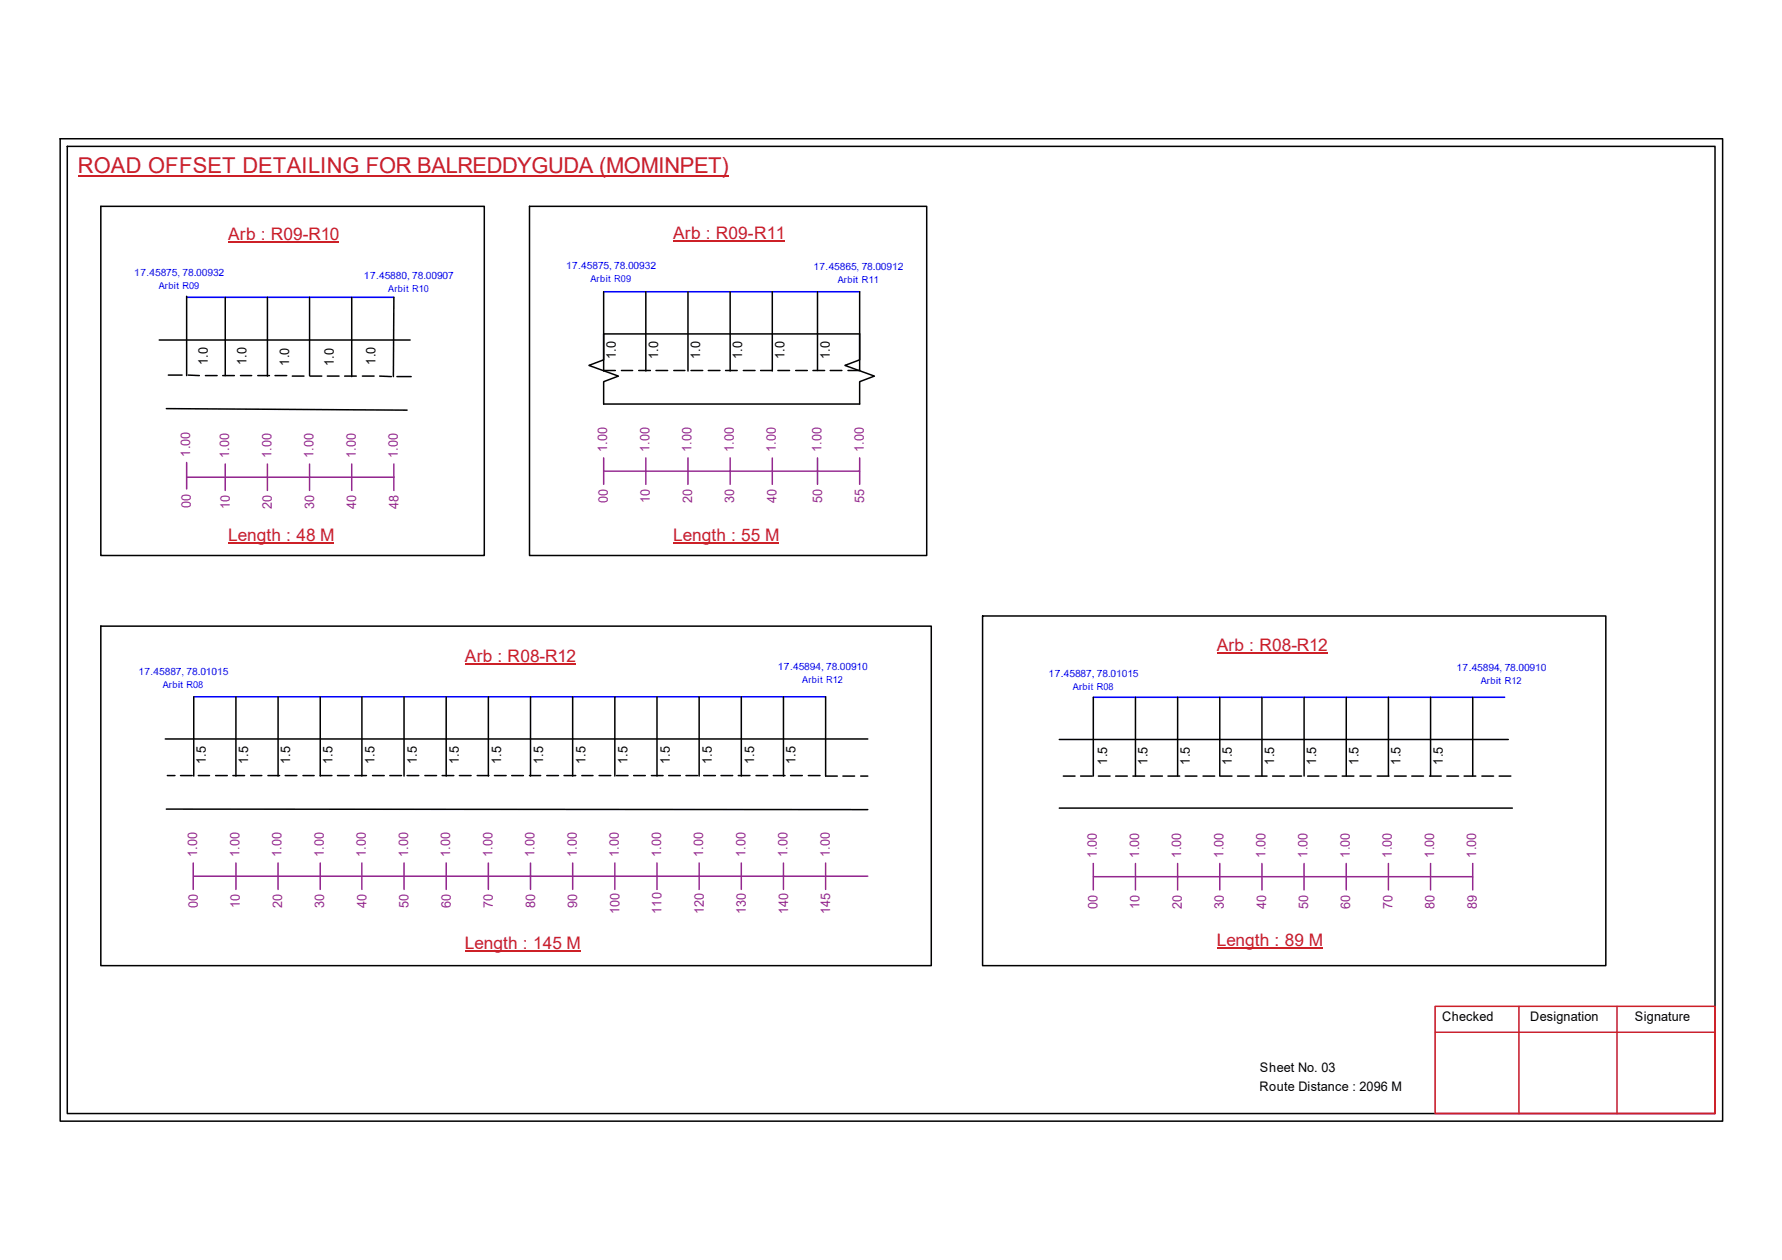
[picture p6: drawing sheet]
<svg xmlns="http://www.w3.org/2000/svg" width="297mm" height="210mm" viewBox="0 0 297 210" stroke-linecap="round" stroke-linejoin="round" font-family="sans-serif">
<g fill="none" stroke="#000" stroke-width=".25">
<path d="M10 23.1h277.1v163.7h-277.1zM11.2 24.4h274.7v161.1h-274.7zM16.8 34.4h63.9v58.1h-63.9zM88.3 34.4h66.2v58.1h-66.2zM26.5 56.6h41.9M31.1 49.4v13.2M37.5 49.5v13.1M44.6 49.5v13.2M51.6 49.5v13.1M58.6 49.5v13.2M65.7 49.5l-.1 13.2M100.6 55.6h42.7v4.3l-2.5 1 5 1.8-2.5 .9v3.7h-42.7v-3.7l2.5-.9-4.9-1.8 2.4-1z"/>
<path d="M100.6 48.6v13.2M107.7 48.6v13.2M114.7 48.6v13.2M121.7 48.6v13.2M128.7 48.6v13.2M136.3 48.6v13.1M143.3 48.6v13.1h-2M27.7 68.1l40.2 .2M28.1 62.5h2.2M31.4 62.5l1.8 .1M34.2 62.6h2M37.1 62.6h2"/>
<path d="M40.1 62.6h1.8M43 62.6h1.9M45.8 62.6h2M48.7 62.7h2M51.7 62.7h1.9M54.6 62.7h1.9M57.4 62.7h2M60.4 62.7h2M63.3 62.7h1.9M66.2 62.7h2.3M100.6 61.7h2M103.6 61.7h1.8"/>
<path d="M106.5 61.7h1.9M109.3 61.7h2M112.3 61.7h1.9M115.2 61.7h1.9M118.1 61.7h1.9M120.9 61.7h2M123.9 61.7h2M126.8 61.7h1.9M129.7 61.7h1.9M132.6 61.7h2M135.5 61.7h2M138.4 61.7h1.9"/>
<path d="M16.8 104.3h138.4v56.6h-138.4zM32.3 116.1v13.2M39.3 116.1v13.2M46.4 116.1v13.2M53.4 116.1v13.2M60.3 116.1v13.2M67.3 116.1v13.2M74.4 116.1v13.2M81.4 116.1v13.2M88.4 116.1v13.2M95.5 116.1v13.2M102.5 116.1v13.2"/>
<path d="M109.5 116.1v13.2M116.5 116.1v13.2M123.6 116.1v13.2M130.6 116.1v13.2M137.6 116.1v13.2h2M163.8 102.6h103.9v58.3h-103.9zM182.2 116.2v13.1M189.3 116.2v13.1M196.3 116.2v13.1M203.3 116.2v13.1M210.4 116.2v13.1M217.4 116.2v13.1"/>
<path d="M224.4 116.2v13.1M231.4 116.2v13.1M238.5 116.2v13.1M245.5 116.2v13.1M27.6 123.1h117M27.7 134.8l116.9 .1M27.9 129.2h1.3M30.1 129.2h1.9M33.1 129.2h1.8M35.9 129.2h2M38.8 129.2h2M41.8 129.2h1.8"/>
<path d="M44.7 129.2h1.9M47.5 129.2h2M50.5 129.2h1.9M53.4 129.2h1.9M56.3 129.2h1.9M59.1 129.2h2M62.1 129.2h1.9M65 129.2h1.9M67.9 129.2h1.9M70.8 129.2h2M73.7 129.2h1.9M76.6 129.2h1.9"/>
<path d="M79.5 129.2h2M82.4 129.2h2M85.3 129.2h1.9M88.3 129.2h1.8M91.1 129.2h2M94 129.2h2M97 129.2h1.8M99.9 129.2h1.9M102.7 129.2h2M105.6 129.2h2M108.6 129.2h1.9M111.5 129.2h1.9"/>
<path d="M114.3 129.2h2M117.3 129.2h1.9M120.2 129.2h1.9M123.1 129.2h1.9M126 129.2h2M128.9 129.2h1.9M131.8 129.2h1.9M134.7 129.2h2M140.5 129.3h1.9M143.5 129.3h1.1M176.6 123.2h74.8M176.6 134.6h75.5"/>
<path d="M177.2 129.3h2M180.1 129.3h2M183.1 129.3h1.9M186 129.3h1.9M188.8 129.3h2M191.8 129.3h2M194.7 129.3h1.9M197.6 129.3h1.9M200.5 129.3h2M203.4 129.3h2M206.3 129.3h1.9M209.3 129.3h1.9"/>
<path d="M212.1 129.3h2M215 129.3h2M218 129.3h1.8M220.8 129.3h2M223.7 129.3h2M226.7 129.3h1.9M229.6 129.3h1.9M232.4 129.3h2M235.3 129.3h2M238.3 129.3h1.9M241.2 129.3h1.9M244 129.3h2"/>
<path d="M247 129.3h2M249.9 129.3h1.9"/>
</g>
<path d="M239.2 167.6h46.7v17.9h-46.7zM239.2 172h46.7M253.2 167.6v17.9M269.5 167.6v17.9" fill="none" stroke="#cc1f26" stroke-width=".25"/>
<path d="M13 29.3h108.5" fill="none" stroke="#cd2027" stroke-width=".25"/>
<path d="M31.1 49.5h34.6M100.6 48.6h42.7M32.3 116.1h105.3M182.2 116.2h68.6" fill="none" stroke="#00f" stroke-width=".25"/>
<g fill="none" stroke="#93278f" stroke-width=".25">
<path d="M31.1 79.5h34.6M31.1 77v4.4M37.5 77.3v4.4M44.6 77.3v4.4M51.6 77.3v4.4M58.6 77.3v4.4M65.7 77.3v4.4M100.6 78.5h42.7M100.6 76.3v4.4M107.7 76.3v4.4M114.7 76.3v4.4M121.7 76.3v4.4"/>
<path d="M128.7 76.3v4.4M136.3 76.3v4.4M143.3 76.3v4.4M32.2 143.8v4.4M32.3 146h112.3M39.3 143.8v4.4M46.4 143.8v4.4M53.4 143.8v4.4M60.3 143.8v4.4M67.3 143.8v4.4M74.4 143.8v4.4M81.4 143.8v4.4"/>
<path d="M88.4 143.8v4.4M95.5 143.8v4.4M102.5 143.8v4.4M109.5 143.8v4.4M116.5 143.8v4.4M123.6 143.8v4.4M130.6 143.8v4.4M137.6 143.8v4.4M182.2 146h63.3M182.2 143.8v4.5M189.3 143.8v4.5M196.3 143.8v4.5"/>
<path d="M203.3 143.8v4.5M210.4 143.8v4.5M217.4 143.8v4.5M224.4 143.8v4.5M231.4 143.8v4.5M238.5 143.8v4.5M245.5 143.8v4.5"/>
</g>
<path d="M38.1 40.3h18.4M112.2 40.1h18.6M38.1 90.4h17.6M112.2 90.4h17.6M77.5 110.6h18.5M202.8 108.7h18.5M77.5 158.4h19.2M202.8 158h17.6" fill="none" stroke="#cd2027" stroke-width=".17"/>
<text font-size="3.6" fill="#cd2027" x="13" y="28.9">ROAD OFFSET DETAILING FOR BALREDDYGUDA (MOMINPET)</text>
<g font-size="2.9" fill="#cd2027">
<text x="38.1" y="40">Arb : R09-R10</text>
<text x="112.2" y="39.8">Arb : R09-R11</text>
<text x="38.1" y="90.1">Length : 48 M</text>
<text x="112.2" y="90.1">Length : 55 M</text>
<text x="77.5" y="110.2">Arb : R08-R12</text>
<text x="202.8" y="108.4">Arb : R08-R12</text>
<text x="77.5" y="158.1">Length : 145 M</text>
<text x="202.8" y="157.6">Length : 89 M</text>
</g>
<g font-size="2.2">
<text x="102.7" y="59.9" transform="rotate(-90 102.7 59.9)">1.0</text>
<text x="109.7" y="59.9" transform="rotate(-90 109.7 59.9)">1.0</text>
<text x="116.7" y="59.9" transform="rotate(-90 116.7 59.9)">1.0</text>
<text x="123.7" y="59.9" transform="rotate(-90 123.7 59.9)">1.0</text>
<text x="130.8" y="59.9" transform="rotate(-90 130.8 59.9)">1.0</text>
<text x="138.3" y="59.9" transform="rotate(-90 138.3 59.9)">1.0</text>
<text x="34.7" y="60.9" transform="rotate(-90 34.7 60.9)">1.0</text>
<text x="41.1" y="60.9" transform="rotate(-90 41.1 60.9)">1.0</text>
<text x="48.2" y="61" transform="rotate(-90 48.2 61)">1.0</text>
<text x="55.7" y="61" transform="rotate(-90 55.7 61)">1.0</text>
<text x="62.6" y="60.8" transform="rotate(-90 62.6 60.8)">1.0</text>
<text x="34.3" y="127.3" transform="rotate(-90 34.3 127.3)">1.5</text>
<text x="41.4" y="127.3" transform="rotate(-90 41.4 127.3)">1.5</text>
<text x="48.4" y="127.3" transform="rotate(-90 48.4 127.3)">1.5</text>
<text x="55.4" y="127.3" transform="rotate(-90 55.4 127.3)">1.5</text>
<text x="62.4" y="127.3" transform="rotate(-90 62.4 127.3)">1.5</text>
<text x="69.5" y="127.3" transform="rotate(-90 69.5 127.3)">1.5</text>
<text x="76.5" y="127.3" transform="rotate(-90 76.5 127.3)">1.5</text>
<text x="83.5" y="127.3" transform="rotate(-90 83.5 127.3)">1.5</text>
<text x="90.5" y="127.3" transform="rotate(-90 90.5 127.3)">1.5</text>
<text x="97.6" y="127.3" transform="rotate(-90 97.6 127.3)">1.5</text>
<text x="104.6" y="127.3" transform="rotate(-90 104.6 127.3)">1.5</text>
<text x="111.6" y="127.3" transform="rotate(-90 111.6 127.3)">1.5</text>
<text x="118.7" y="127.3" transform="rotate(-90 118.7 127.3)">1.5</text>
<text x="125.7" y="127.3" transform="rotate(-90 125.7 127.3)">1.5</text>
<text x="132.6" y="127.3" transform="rotate(-90 132.6 127.3)">1.5</text>
<text x="184.5" y="127.4" transform="rotate(-90 184.5 127.4)">1.5</text>
<text x="191.3" y="127.4" transform="rotate(-90 191.3 127.4)">1.5</text>
<text x="198.3" y="127.4" transform="rotate(-90 198.3 127.4)">1.5</text>
<text x="205.4" y="127.4" transform="rotate(-90 205.4 127.4)">1.5</text>
<text x="212.4" y="127.4" transform="rotate(-90 212.4 127.4)">1.5</text>
<text x="219.4" y="127.4" transform="rotate(-90 219.4 127.4)">1.5</text>
<text x="226.4" y="127.4" transform="rotate(-90 226.4 127.4)">1.5</text>
<text x="233.5" y="127.4" transform="rotate(-90 233.5 127.4)">1.5</text>
<text x="240.5" y="127.4" transform="rotate(-90 240.5 127.4)">1.5</text>
<text x="240.4" y="170.1">Checked</text>
<text x="255.1" y="170.1">Designation</text>
<text x="272.5" y="170.1">Signature</text>
<text x="210" y="178.6">Sheet No. 03</text>
<text x="209.9" y="181.7">Route Distance : 2096 M</text>
</g>
<g font-size="2.2" fill="#93278f">
<text x="31.7" y="76.1" transform="rotate(-90 31.7 76.1)">1.00</text>
<text x="38.2" y="76.4" transform="rotate(-90 38.2 76.4)">1.00</text>
<text x="45.3" y="76.4" transform="rotate(-90 45.3 76.4)">1.00</text>
<text x="52.3" y="76.4" transform="rotate(-90 52.3 76.4)">1.00</text>
<text x="59.3" y="76.4" transform="rotate(-90 59.3 76.4)">1.00</text>
<text x="66.3" y="76.4" transform="rotate(-90 66.3 76.4)">1.00</text>
<text x="101.2" y="75.4" transform="rotate(-90 101.2 75.4)">1.00</text>
<text x="108.2" y="75.4" transform="rotate(-90 108.2 75.4)">1.00</text>
<text x="115.3" y="75.4" transform="rotate(-90 115.3 75.4)">1.00</text>
<text x="122.3" y="75.4" transform="rotate(-90 122.3 75.4)">1.00</text>
<text x="129.3" y="75.4" transform="rotate(-90 129.3 75.4)">1.00</text>
<text x="136.9" y="75.4" transform="rotate(-90 136.9 75.4)">1.00</text>
<text x="144" y="75.4" transform="rotate(-90 144 75.4)">1.00</text>
<text x="101.3" y="83.8" transform="rotate(-90 101.3 83.8)">00</text>
<text x="108.3" y="83.8" transform="rotate(-90 108.3 83.8)">10</text>
<text x="115.4" y="83.8" transform="rotate(-90 115.4 83.8)">20</text>
<text x="122.4" y="83.8" transform="rotate(-90 122.4 83.8)">30</text>
<text x="129.4" y="83.8" transform="rotate(-90 129.4 83.8)">40</text>
<text x="137" y="83.8" transform="rotate(-90 137 83.8)">50</text>
<text x="144.1" y="83.8" transform="rotate(-90 144.1 83.8)">55</text>
<text x="31.8" y="84.6" transform="rotate(-90 31.8 84.6)">00</text>
<text x="38.3" y="84.8" transform="rotate(-90 38.3 84.8)">10</text>
<text x="45.3" y="84.8" transform="rotate(-90 45.3 84.8)">20</text>
<text x="52.4" y="84.8" transform="rotate(-90 52.4 84.8)">30</text>
<text x="59.4" y="84.8" transform="rotate(-90 59.4 84.8)">40</text>
<text x="66.4" y="84.8" transform="rotate(-90 66.4 84.8)">48</text>
<text x="32.9" y="142.8" transform="rotate(-90 32.9 142.8)">1.00</text>
<text x="39.9" y="142.8" transform="rotate(-90 39.9 142.8)">1.00</text>
<text x="46.9" y="142.8" transform="rotate(-90 46.9 142.8)">1.00</text>
<text x="54" y="142.8" transform="rotate(-90 54 142.8)">1.00</text>
<text x="61" y="142.8" transform="rotate(-90 61 142.8)">1.00</text>
<text x="68" y="142.8" transform="rotate(-90 68 142.8)">1.00</text>
<text x="75.1" y="142.8" transform="rotate(-90 75.1 142.8)">1.00</text>
<text x="82.1" y="142.8" transform="rotate(-90 82.1 142.8)">1.00</text>
<text x="89.1" y="142.8" transform="rotate(-90 89.1 142.8)">1.00</text>
<text x="96.1" y="142.8" transform="rotate(-90 96.1 142.8)">1.00</text>
<text x="103.2" y="142.8" transform="rotate(-90 103.2 142.8)">1.00</text>
<text x="110.2" y="142.8" transform="rotate(-90 110.2 142.8)">1.00</text>
<text x="117.2" y="142.8" transform="rotate(-90 117.2 142.8)">1.00</text>
<text x="124.2" y="142.8" transform="rotate(-90 124.2 142.8)">1.00</text>
<text x="131.3" y="142.8" transform="rotate(-90 131.3 142.8)">1.00</text>
<text x="138.3" y="142.8" transform="rotate(-90 138.3 142.8)">1.00</text>
<text x="182.8" y="142.9" transform="rotate(-90 182.8 142.9)">1.00</text>
<text x="189.9" y="142.9" transform="rotate(-90 189.9 142.9)">1.00</text>
<text x="196.9" y="142.9" transform="rotate(-90 196.9 142.9)">1.00</text>
<text x="203.9" y="142.9" transform="rotate(-90 203.9 142.9)">1.00</text>
<text x="210.9" y="142.9" transform="rotate(-90 210.9 142.9)">1.00</text>
<text x="218" y="142.9" transform="rotate(-90 218 142.9)">1.00</text>
<text x="225" y="142.9" transform="rotate(-90 225 142.9)">1.00</text>
<text x="232" y="142.9" transform="rotate(-90 232 142.9)">1.00</text>
<text x="239.1" y="142.9" transform="rotate(-90 239.1 142.9)">1.00</text>
<text x="246.1" y="142.9" transform="rotate(-90 246.1 142.9)">1.00</text>
<text x="33" y="151.3" transform="rotate(-90 33 151.3)">00</text>
<text x="40" y="151.3" transform="rotate(-90 40 151.3)">10</text>
<text x="47" y="151.3" transform="rotate(-90 47 151.3)">20</text>
<text x="54.1" y="151.3" transform="rotate(-90 54.1 151.3)">30</text>
<text x="61.1" y="151.3" transform="rotate(-90 61.1 151.3)">40</text>
<text x="68.1" y="151.3" transform="rotate(-90 68.1 151.3)">50</text>
<text x="75.1" y="151.3" transform="rotate(-90 75.1 151.3)">60</text>
<text x="82.2" y="151.3" transform="rotate(-90 82.2 151.3)">70</text>
<text x="89.2" y="151.3" transform="rotate(-90 89.2 151.3)">80</text>
<text x="96.2" y="151.3" transform="rotate(-90 96.2 151.3)">90</text>
<text x="103.2" y="152.3" transform="rotate(-90 103.2 152.3)">100</text>
<text x="110.3" y="152.3" transform="rotate(-90 110.3 152.3)">110</text>
<text x="117.3" y="152.3" transform="rotate(-90 117.3 152.3)">120</text>
<text x="124.3" y="152.3" transform="rotate(-90 124.3 152.3)">130</text>
<text x="131.4" y="152.3" transform="rotate(-90 131.4 152.3)">140</text>
<text x="138.4" y="152.3" transform="rotate(-90 138.4 152.3)">145</text>
<text x="182.9" y="151.4" transform="rotate(-90 182.9 151.4)">00</text>
<text x="189.9" y="151.4" transform="rotate(-90 189.9 151.4)">10</text>
<text x="197" y="151.4" transform="rotate(-90 197 151.4)">20</text>
<text x="204" y="151.4" transform="rotate(-90 204 151.4)">30</text>
<text x="211" y="151.4" transform="rotate(-90 211 151.4)">40</text>
<text x="218.1" y="151.4" transform="rotate(-90 218.1 151.4)">50</text>
<text x="225.1" y="151.4" transform="rotate(-90 225.1 151.4)">60</text>
<text x="232.1" y="151.4" transform="rotate(-90 232.1 151.4)">70</text>
<text x="239.1" y="151.4" transform="rotate(-90 239.1 151.4)">80</text>
<text x="246.2" y="151.4" transform="rotate(-90 246.2 151.4)">89</text>
</g>
<g font-size="1.7" fill="#00f">
<text x="22.4" y="46">17.45875, 78.00932</text>
<text x="60.7" y="46.5">17.45880, 78.00907</text>
<text x="94.4" y="44.8">17.45875, 78.00932</text>
<text x="135.6" y="45">17.45865, 78.00912</text>
<text x="23.1" y="112.5">17.45887, 78.01015</text>
<text x="129.7" y="111.7">17.45894, 78.00910</text>
<text x="174.8" y="112.8">17.45887, 78.01015</text>
<text x="242.8" y="111.8">17.45894, 78.00910</text>
</g>
<g font-size="1.6" fill="#00f">
<text x="98.4" y="46.9">Arbit R09</text>
<text x="139.7" y="47.2">Arbit R11</text>
<text x="26.5" y="48.2">Arbit R09</text>
<text x="64.7" y="48.6">Arbit R10</text>
<text x="133.7" y="113.8">Arbit R12</text>
<text x="246.8" y="114">Arbit R12</text>
<text x="27.1" y="114.6">Arbit R08</text>
<text x="178.9" y="115">Arbit R08</text>
</g>
</svg>
